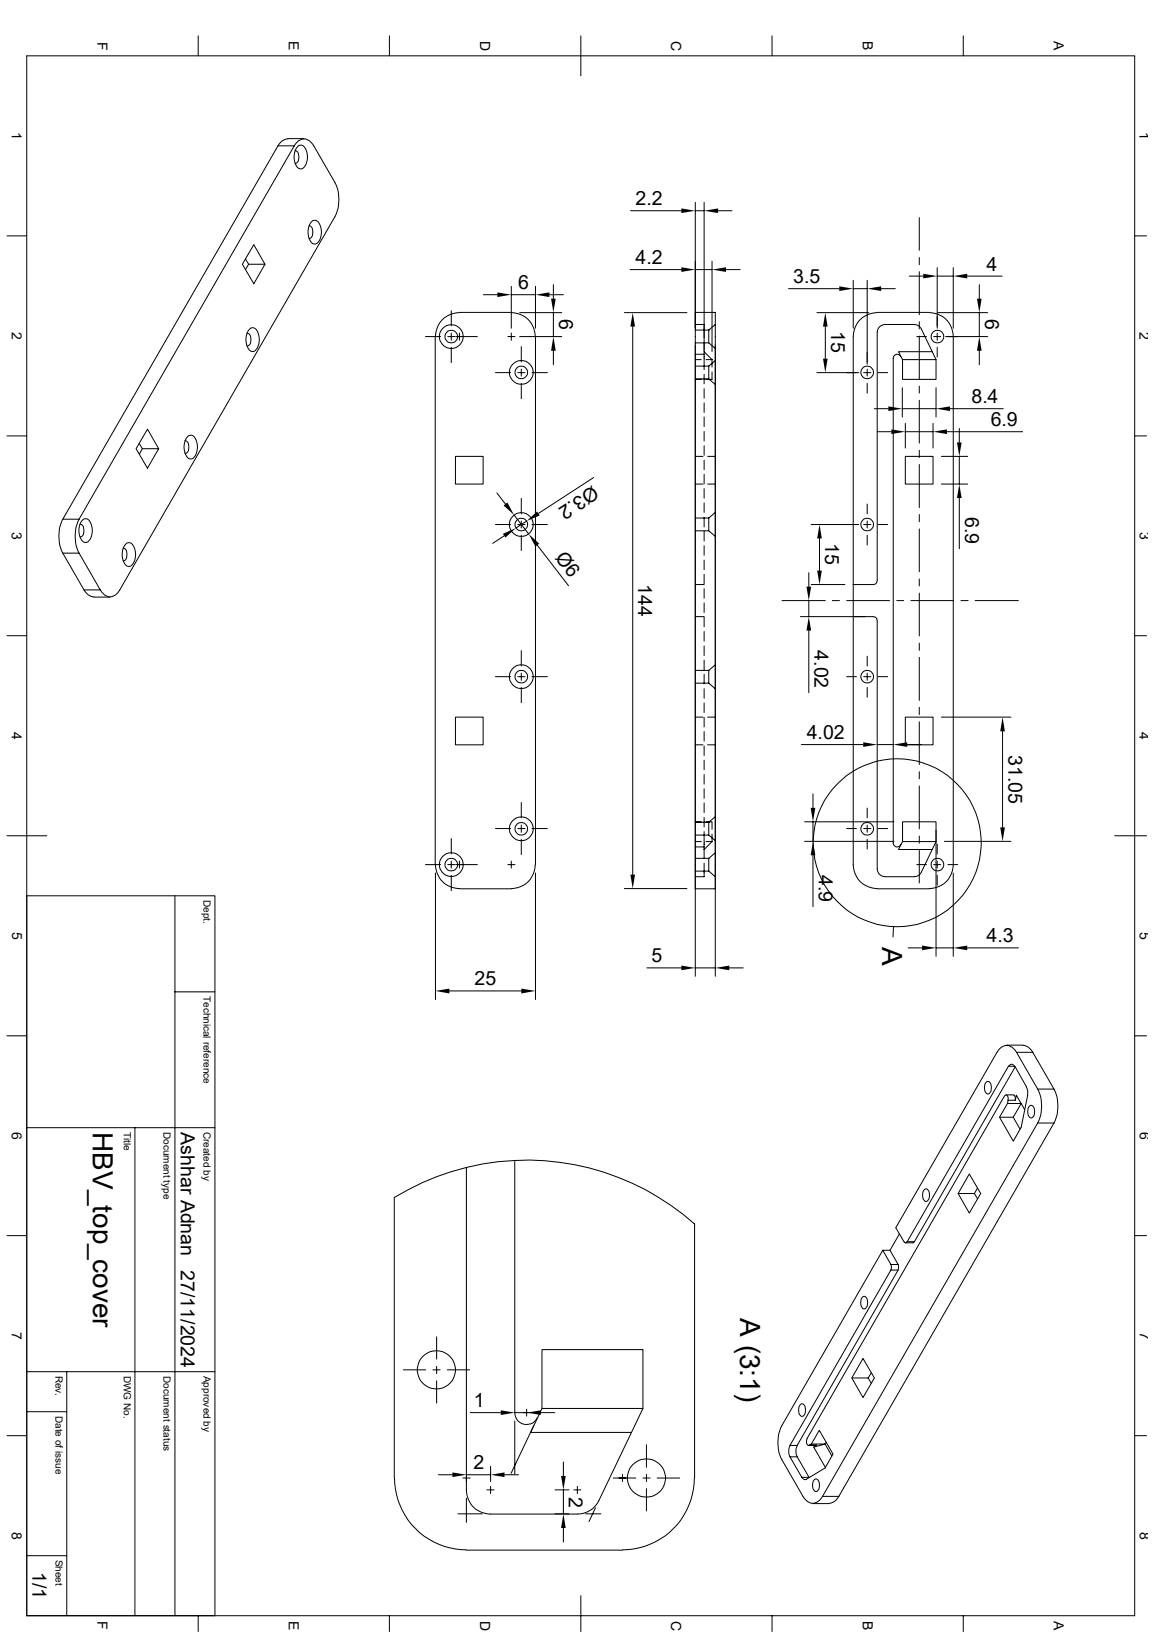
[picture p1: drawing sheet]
<svg xmlns="http://www.w3.org/2000/svg" width="210mm" height="297mm" viewBox="0 0 210 297" stroke-linecap="round" stroke-linejoin="round" font-family="sans-serif">
<g fill="none" stroke="#000" stroke-width=".18">
<path d="M4.9 10.2h201.6v283.8h-201.6zM36.1 6.5v3.7M70.9 6.5v3.7M105.7 6.5v7.3M140.5 6.5v3.7M175.3 6.5v3.7M50.6 26.5l-39.2 68M50.6 26.5h3M53.6 26.5l-39.2 68M53.6 26.5a1.84 1.84 0 0 1 1.5-1.2 1.84 1.84 0 0 1 1.8 .9l4.1 7a7 7 0 0 1 0 6.2l-39.2 68a1.84 1.84 0 0 1-1.5 1.2 1.84 1.84 0 0 1-1.8-.9l-.3-.3M53.7 27.4a.88 .88 0 0 1 .7 1.2 .88 .88 0 0 1-.7 1.1M54.1 26.7a.81 .81 0 0 1 1.4 .3 3.1 3.1 0 0 1-.4 3.6 .98 .98 0 0 1-1.3-.8 3.2 3.2 0 0 1 .3-3.1z"/>
<path d="M55.3 25.2l-3.3 .1-.6 .3-.8 .9M114.8 38.4h9.2M126.5 36.8v22.9M126.5 38.4h1.6M128.1 36.8v27.2M130.7 38.4h2.5M167.3 39.6v6M1.3 42.9h3.6M44.7 47.1l.6 1-.6 1M45.3 48.1h2.9l-2 3.5-2.1-3.5 2.1-3.6 2 3.6M45.4 59.9a.81 .81 0 0 1 1.4 .3 3.1 3.1 0 0 1-.4 3.7 .98 .98 0 0 1-1.4-.8 3.2 3.2 0 0 1 .4-3.2zM56.2 41.1a.88 .88 0 0 1 .7 1.1 .88 .88 0 0 1-.7 1.2"/>
<path d="M56.7 40.4a.81 .81 0 0 1 1.4 .2 3.1 3.1 0 0 1-.4 3.7 .98 .98 0 0 1-1.4-.8 3.2 3.2 0 0 1 .4-3.1zM82.1 56.6v2.7M83.6 56.9a4.3 4.3 0 0 0-4.4 4.4M83.6 56.9h9.4M88 53.6h2.5M93 56.9a4.3 4.3 0 0 1 4.4 4.4M93 52.1v7.6M93 53.6h4.5M94.6 56.9h7.6M97.5 52.1v7.6M100 53.6h2.5M100.7 51.8v2.6"/>
<path d="M100.7 56.9v4.4M113.6 56.9h11.4M114.7 49.1h9.3M115.1 59.4v99.8M126.5 59.1h1.6v.8M126.5 49.1h3.1M129.6 47.5v16.5M130.2 59.1l-1.2 1M132.1 49.1h2.6M143.5 52.5h9.2M148.7 56.9h9.4M150.2 59.4v5.9"/>
<path d="M155.3 51v8.7M155.3 52.5h2.5M157.8 51v15.3M159.6 56.9a4.3 4.3 0 0 0-4.3 4.4v96.1a4.3 4.3 0 0 0 4.3 4.3M159.6 56.9h9.5M160.4 52.5h2.5M165.5 50.2h2.5M167.3 46.9v1.3M167.3 49.4v7.9M167.3 58.5v1.4M167.7 59.9l-.6-.6-.7-.2h-5.3a1.45 1.45 0 0 0-1.5 1.4v45.2l-.3 .6-.4 .1h-3.6M167.7 59.9l2.6 5.5"/>
<path d="M169.1 56.9a4.3 4.3 0 0 1 4.4 4.4v96.1a4.3 4.3 0 0 1-4.4 4.3M170.6 48.7v11M170.6 50.2h2.9M170.6 56.9h9.1M173.5 48.7v11M176 50.2h6.4M178.2 51.8v2.6M178.2 56.9v4.4M206.5 42.9h2.2M1.3 79.3h3.6M34.1 79.5a.81 .81 0 0 1 1.4 .3 3.1 3.1 0 0 1-.4 3.6 .98 .98 0 0 1-1.4-.8 3.2 3.2 0 0 1 .4-3.1zM45 60.7a.88 .88 0 0 1 .7 1.1 .88 .88 0 0 1-.7 1.1"/>
<path d="M77.4 61.3h2.8M79.2 61.3v96.1M81.5 61.3h1.3M82.1 60.6v1.3M82.1 63.2v2.8M83 61.3h3.9M83.6 60.6v1.3M90.2 67.8h2.7M92.4 61.3h1.3M93 60.6v1.3M94.2 67.8h1.3M94.6 61.3h7.6"/>
<path d="M94.9 63.1v2.8M94.9 67.2v1.3M94.9 69.8v2.8M96.8 67.8h2.8M97.5 61.3v96.1M100.7 63.8v2.6M126.5 62.4h2.5l1.2 1M126.5 69h2.5l1.2 1M126.5 65.4h1.1M126.5 69h1.1M126.5 60.1h2.5M126.5 66.6h2.5"/>
<path d="M126.5 64.5h1.6M128.1 68.1v1.7M128.1 70.7v1.8M128.1 73.3v1.8M128.1 75.9v1.7M128.1 78.5v1.8M128.5 65.4h1.1M129 60.1v2.3M129 66.6v2.4M129.6 65.4l-1.5-1.4v3.3M129.6 67.7v1.3h-1.1M129.6 65.4v1.4"/>
<path d="M130.2 65.6l-1.2 1M148.7 67.8h7.6M157.2 67.8h1.3M157.8 67.2v1.3M157.8 69.8v1.7M159.1 74.4h2.6M159.7 78.6h2.5M159.8 67.8h1.7M163.9 64.9a.7 .7 0 0 0-.8-.4 .7 .7 0 0 0-.5 .7v88.2a.7 .7 0 0 0 .5 .7 .7 .7 0 0 0 .8-.4M164.2 70.6v5.3M164.2 74.4h6.1M164.3 65.4h6"/>
<path d="M164.3 65.4v3.6h6v-3.6M164.8 77v4.5M164.8 78.6h5M166.8 61.3h1.8M167.3 61.2v7.8M167.3 70.3v1.2M167.3 72.9v7.7M169.7 64h-6.2l.8 1.4M169.8 77v4.5M169.9 61.3h1.3M170.3 70.6v5.3M170.6 60.6v1.3"/>
<path d="M170.6 63.2v1.8M172.1 61.3h7.6M172.3 78.6h13.8M172.9 74.4h9.7M174.6 78v2.5M178.2 63.8v2.6M206.5 79.3h2.2M11.4 94.5h3M11.4 94.5a7 7 0 0 0 0 6.2M14.4 94.5a7 7 0 0 0 0 6.2M14.6 95.4a.88 .88 0 0 1 .7 1.2 .88 .88 0 0 1-.7 1.1M15 94.7a.81 .81 0 0 1 1.4 .3 3.1 3.1 0 0 1-.4 3.6 .98 .98 0 0 1-1.4-.8 3.2 3.2 0 0 1 .4-3.1z"/>
<path d="M22.4 99.8a.88 .88 0 0 1 .7 1.1 .88 .88 0 0 1-.7 1.2M22.9 99.1a.81 .81 0 0 1 1.4 .2 3.1 3.1 0 0 1-.5 3.7 .98 .98 0 0 1-1.3-.8 3.2 3.2 0 0 1 .4-3.1zM25.4 80.7l.5 1-.5 .9M25.9 81.7h3l-2.1 3.5-2-3.5 2-3.6 2.1 3.6M33.7 80.2a.88 .88 0 0 1 .7 1.2 .88 .88 0 0 1-.7 1.1M82.9 83.1h5v5h-5zM90.2 95.5h2.7M90.4 89.7l1.6 2M91.8 97.5l-2.1 1.4M93.6 93.7l2.6 3.5M94.2 95.5h1.3M94.9 90.7v2.8"/>
<path d="M94.9 94.8v1.3M94.9 97.4v2.8M95.8 94.8l-1.9 1.3M96.8 95.5h2.8M97.8 99.2l5.7 7.4M108 86.9l-10 6.5M126.5 96.6h2.5l1.2 1M126.5 88.1h1.4M126.5 83.1h1.4M126.5 94.3h2.5M128.1 81.1v1.7M128.1 83.7v1.8"/>
<path d="M128.1 86.3v1.8M128.1 88.9v1.8M128.1 91.5v1.8M128.1 94.1v1.8M128.1 96.7v1.8M128.1 99.3v1.7M128.8 88.1h1.4M128.8 83.1h1.4M129 94.3v2.3M130.2 93.3l-1.2 1M147.6 95.5h8.7M149.1 98v5.8"/>
<path d="M157.2 95.5h1.3M157.8 91.7v1.8M157.8 94.8v1.3M157.8 97.4v1.8M159.8 95.5h1.7M164.8 83.1h5v5h-5zM167.3 82v1.3M167.3 84.5v7.9M167.3 93.6v1.4M167.3 96.3v7.8M171.3 88.1h4.8M171.3 83.1h4.8"/>
<path d="M174.6 83.1v5M174.6 90.6v9.3M1.3 115.7h3.6M11.4 100.7h3M11.4 100.7l3.9 6.7M14.4 100.7l3.8 6.7M15.3 107.4h2.9M15.3 107.4l.8 .9 .6 .3 3.3 .1M94.9 118.4v2.8M126.5 106.4h1.6M126.5 112.2h1.6M128.1 101.9v1.8"/>
<path d="M128.1 104.5v1.8M128.1 107.1v1.8M128.1 109.7v1.8M128.1 112.4v1.7M128.1 114.9v1.8M128.1 117.6v1.7M142.3 109.3h7.9M145.7 112.2h13.2l.4 .1 .3 .3v45.5a1.45 1.45 0 0 0 1.5 1.5h5.3l.7-.3 .6-.6M147.2 104.2v2.6M147.2 109.3v2.9M147.2 114.8v11.3M147.6 106.4h6.2"/>
<path d="M151.5 109.3h1.3M154.1 109.3h7.8M157.8 119.4v1.8M163.2 109.3h1.3M165.8 109.3h7.8M167.3 105.4v1.2M167.3 107.9v7.8M167.3 117.1v1.3M167.3 119.6v7.9M174.9 109.3h1.3M177.5 109.3h7.8M206.5 115.7h2.2"/>
<path d="M82.9 130.5h5v5.1h-5zM90.2 123.1h2.7M94.2 123.1h1.3M94.9 122.5v1.3M94.9 125.1v2.8M96.8 123.1h2.8M126.5 124.3h2.5l1.2 1M126.5 135.6h1.4M126.5 130.5h1.4M126.5 122h2.5M128.1 120.1v1.8M128.1 122.7v1.8"/>
<path d="M128.1 125.3v1.8M128.1 127.9v1.8M128.1 130.6v1.7M128.1 133.1v1.8M128.1 135.8v1.7M128.1 138.3v1.8M128.8 135.6h1.4M128.8 130.5h1.4M129 122v2.3M130.2 121l-1.2 1M145.8 135.5h11.3M154.1 123.1h1.8"/>
<path d="M157.2 123.1h1.3M157.8 122.5v1.3M157.8 125.1v1.8M159.6 135.5h3M159.8 123.1h1.7M164.8 130.5h5v5.1h-5zM165.1 135.5h2.6M167.3 128.7v1.3M167.3 131.4v7.7M171.3 130.5h12.7M182.5 133.1v17.5M1.3 152.1h7.2"/>
<path d="M77.4 157.4h2.8M79.2 157.4a4.3 4.3 0 0 0 4.4 4.3M79.2 158.9v23M81.5 157.4h1.3M82.1 152.6v2.8M82.1 156.7v1.3M82.1 159.3v2.8M83 157.4h3.9M83.6 156.7v1.3M90.2 150.8h2.7M92.4 157.4h1.3M93 156.7v1.3"/>
<path d="M94.2 150.8h1.3M94.9 146v2.8M94.9 150.2v1.3M94.9 152.7v2.8M96.8 150.8h2.8M97.4 157.4a4.3 4.3 0 0 1-4.4 4.3M97.5 158.9v23M126.5 157.4v4.4h3.7v-4.4M126.5 152h2.5l1.2 1M126.5 158.5h2.5l1.2 1.1M126.5 153.2h1.1M126.5 149.6h1.1"/>
<path d="M126.5 149.6h2.5M126.5 156.2h2.5M126.5 154.1h1.6M128.1 157.1v2.5h-1.6M128.1 151.3v4.9M128.1 141v1.7M128.1 143.6v1.7M128.1 146.1v1.8M128.1 148.8v1.7M128.5 149.6h1.1v1.3M128.5 153.2h1.1M129 149.6v2.4"/>
<path d="M129 156.2v2.3M129.6 153.2l-1.5 1.4M129.6 151.8v1.4M130.2 148.6l-1.2 1M130.2 155.2l-1.2 1M146.4 149.6h16.3M146.4 153.1h16.3M148 144.5v2.5M148 149.6v3.5M148 155.7v9.3M154.1 150.8h1.8M157.2 150.8h1.3"/>
<path d="M157.8 147.1v1.7M157.8 150.2v1.3M157.8 152.7v1.8M159.8 150.8h1.7M164.3 153.2v-3.6h6v3.6M166.8 157.4h1.8M167.3 140.5v1.2M167.3 143v7.8M167.3 152.1v1.4M167.3 154.8v5.9M169.9 157.4h1.3M170.3 153.2h-6l-.8 1.4h6.2"/>
<path d="M170.3 151.1v22.9M170.3 153.2l-2.6 5.5M170.6 153.6v1.8M170.6 156.7v1.3M170.6 159.3v1.8M171.9 153.1h12.1M172.5 157.4h1.8M173.5 158.9v15.1M202.9 152.1h5.8M4.9 163h34.2v131M31.8 163v131M83.6 161.8h9.4"/>
<path d="M113.6 161.7h11.4M117.7 176.1h6.3M126.5 177.7v-120.8h3.7v120.8M126.5 176.1h3.7M132.7 176.1h2.6M159.6 161.8h9.5M162.6 168.7l-.1 1.8M165.3 172.5h2.5M170.3 172.5h3.2M176 172.5h9.3M1.3 188.5h3.6M31.8 180.5h7.3"/>
<path d="M81.8 180.3h13.1M179.5 196.9l.2-.1a.94 .94 0 0 1 .7 1.2 .94 .94 0 0 1-.7 1.1 1.54 1.54 0 0 1-.2-2.2zM182.8 199.5l-35.9 62.3M182.8 199.5l.2-.2 .3 .1 .2 .3-.1 .5M183.1 199.3h1.4l.3 .5-.1 .4M183.2 190.2l3.3 .1 .7 .3 .8 .9M183.6 194.1a.57 .57 0 0 1 .5-.4 .57 .57 0 0 1 .6 .4M184.7 194.2l-18.3 31.8h-1.3l18.4-31.9h1.2l2.1 3.7M185 191.5l3.8 6.7M185 191.5h3M185 191.5a1.9 1.9 0 0 0-2.8-.9l-.8 .9-18.4 31.9 1.5 2.6M186.8 197.8l.2 .7v.8"/>
<path d="M187 199.3l-1.2 5.8-1.4 2.6-2.5-4.4 1.4-2.5M188 191.5l3.8 6.7M188.8 198.2h3M188.8 198.2a7 7 0 0 1 0 6.2M191.8 198.2a7 7 0 0 1 0 6.2M206.5 188.5h2.2M4.9 205.2h34.2M24.6 205.2v88.8M84.9 212.5v58.7a4.3 4.3 0 0 0 4.3 4.3h15.9a4.4 4.4 0 0 0 3.9-2.5l8-16.7v-10.7h-18.4v10.7l-2 4.4h18.3M84.9 212.5a45.9 45.9 0 0 1 41.5 10.3v46.2M84.9 212.5a45.7 45.7 0 0 0-13.1 5.4v51.1M93.7 211.2v45.9"/>
<path d="M168.3 216.5l.1-.1a.94 .94 0 0 1 .8 1.1 .94 .94 0 0 1-.8 1.2 1.54 1.54 0 0 1-.1-2.2zM176.4 213.7l2.1 3.5-2.1 3.6-2-3.6zM177.3 217.2l.6 .9M177.9 216.2l-.6 1h-2.9M184.4 203.3l1.2 2.2M184.8 200.2l.2-.9 1.5 2.6M184.8 200.2h-1.3l-.2 .6h2.5l-1.4 2.5h-2.5M187.4 201.3l.2-.1a.94 .94 0 0 1 .7 1.1 .94 .94 0 0 1-.7 1.2 1.54 1.54 0 0 1-.2-2.2zM188.8 204.4l-39.1 67.9M188.8 204.4h3M191.8 204.4l-39.1 67.9M1.3 224.9h3.6"/>
<path d="M157 236l.2-.1a.94 .94 0 0 1 .7 1.2 .94 .94 0 0 1-.7 1.1 1.54 1.54 0 0 1-.2-2.2zM160.7 227.5l1.4 2.6h1.3M160.7 227.5h1.3M160.7 227.5l-18.4 32a7 7 0 0 0 0 6.1l3.8 6.7a1.9 1.9 0 0 0 2.8 1l.8-1M162.1 230.1l.1 .4-.1 .6M162.1 231.1h1.3l-18.3 32h-1.3zM163.4 230.1l.1 .4-.1 .6M163.7 224.5l-1.7 3 1.4 2.6M164.5 226l.3 .2 .3-.2M166.4 226l-.2 .2h-1.4M206.5 224.9h2.2M4.9 256.9h7.2"/>
<path d="M4.9 249.6h34.2M12.1 249.6v44.4M73.4 249.3h4.1M78.8 249.3h1.3M79.5 243.3v4.1M79.5 248.7v1.3M79.5 251.3v4.1M81.4 249.3h4.1M85.6 257.1h5.5M93.7 257.1h2.8M93.7 257.1a2.16 2.16 0 0 0 1.7 2.1 2.16 2.16 0 0 0 2.4-1.2M93.7 258.6v9.7"/>
<path d="M95.8 256.5v1.2M97.2 259.4l-4.2 8.7M98.4 257.1h2.6M98.6 256.3h18.4M145.7 255.6l.2-.1a.94 .94 0 0 1 .7 1.1 .94 .94 0 0 1-.7 1.2 1.54 1.54 0 0 1-.2-2.2zM157.1 247.2l2 3.6-2 3.5-2.1-3.5zM158 250.8l.6 1M158.6 249.8l-.6 1h-3M1.3 261.3h3.6M71.8 269a13.2 13.2 0 0 0 13.1 13.1M79.8 268.4h2.5M83.4 275.5h4.4"/>
<path d="M84.2 269h1.4M84.9 268.4h4.4M84.9 272.7v4.4M88.6 271.1h1.3M89.3 266.9v2.7M89.3 270.5v1.3M91.8 268.4h2.6M101 271.1h2.5M101 275.5h2.5M102.5 266.1v2.5M102.5 271.1v4.4M102.5 278.1v2.5"/>
<path d="M104.4 271.1h1.3M105.1 270.5v1.3M106.6 275.5h2.7M108.4 274.4l-1.2 2.5M111.6 269h4.1M113.3 268.3v1.3M117 269h1.3M117.6 262.9v4.1M117.6 268.3v1.3M117.6 270.9v4.1M119.6 269h4.1M126.4 269a13.2 13.2 0 0 1-13.1 13.1"/>
<path d="M143.8 265.1h1.3l2.1 3.8h-1.3zM143.8 263.1a2.16 2.16 0 0 0 0 2M145.1 263.1a2.16 2.16 0 0 0 0 2M146.9 261.8a.7 .7 0 0 0 .4 1.2M147.3 263h1.3M147.3 268.9h.1M147.7 262.8l-.4 .2M147.7 262.8l1.4-2.5 2.5 4.3-1.4 2.6-3.6 2.1-.4-.1-.2-.3M148.1 263.4l2.1-.6 1.2 2.2M148.3 269.2h.1a.94 .94 0 0 1 .7 1.1 .94 .94 0 0 1-.7 1.1 1.54 1.54 0 0 1-.1-2.2zM148.6 263l-.5 .4 2.1 3.6M148.6 263l-1.4 .1"/>
<path d="M149.7 272.3h3M150.4 262.5l-.2 .3h-2.5M152.7 272.3l-.9 1-.6 .3h-3.3M206.5 261.3h2.2M4.9 283.1h7.2M36.1 294v2.9M70.9 294v2.9M84.9 282.1h28.4M105.7 290.4v6.5M140.5 294v2.9M175.3 294v2.9"/>
<circle cx="82.1" cy="61.3" r="2.16"/>
<circle cx="82.1" cy="61.3" r="1.15"/>
<circle cx="94.9" cy="67.8" r="2.16"/>
<circle cx="94.9" cy="67.8" r="1.15"/>
<circle cx="157.8" cy="67.8" r="1.15"/>
<circle cx="170.6" cy="61.3" r="1.15"/>
<circle cx="94.9" cy="95.5" r="2.16"/>
<circle cx="94.9" cy="95.5" r="1.15"/>
<circle cx="157.8" cy="95.5" r="1.15"/>
<circle cx="94.9" cy="123.1" r="2.16"/>
<circle cx="94.9" cy="123.1" r="1.15"/>
<circle cx="157.8" cy="123.2" r="1.15"/>
<circle cx="82.1" cy="157.3" r="2.16"/>
<circle cx="82.1" cy="157.4" r="1.15"/>
<circle cx="94.9" cy="150.8" r="2.16"/>
<circle cx="94.9" cy="150.8" r="1.15"/>
<circle cx="157.8" cy="150.8" r="1.15"/>
<circle cx="163.3" cy="153.4" r="15.3"/>
<circle cx="170.6" cy="157.4" r="1.15"/>
<circle cx="79.4" cy="249.3" r="3.5"/>
<circle cx="117.7" cy="269" r="3.5"/>
</g>
<g fill="#000">
<path d="M124 37.9l2.5 .5-2.5 .4zM128.1 38.4l2.6-.5v.9zM90.5 53.2l2.5 .4-2.5 .5zM97.5 53.6l2.5-.4v.9zM100.3 54.4h.8l-.4 2.5zM115.1 56.9l.5 2.5h-.9zM124 48.6l2.5 .5-2.5 .4zM129.6 49.1l2.5-.5v.9zM150.2 56.9l.4 2.5h-.8zM152.7 52.1l2.6 .4-2.6 .5zM157.8 52.5l2.6-.4v.9zM168 49.8l2.6 .4-2.6 .5z"/>
<path d="M173.5 50.2l2.5-.4v.9zM177.8 54.4h.8l-.4 2.5zM100.7 61.3l.4 2.5h-.8zM149.8 65.3h.8l-.4 2.5zM161.7 74l2.5 .4-2.5 .4zM162.2 78.1l2.6 .5-2.6 .4zM169.8 78.6l2.5-.5v.9zM170.3 74.4l2.6-.4v.8zM178.2 61.3l.4 2.5h-.8zM91.5 97.2l2.4-1.1-1.9 1.7zM91.7 92l.6-.6 1.3 2.3zM96.2 97.2l1.9 1.7-.6 .6z"/>
<path d="M95.8 94.8l1.9-1.7 .5 .7zM149.1 95.5l.5 2.5h-.9zM174.2 80.5h.8l-.4 2.6zM174.6 88.1l.4 2.5h-.8zM146.8 106.8h.8l-.4 2.5zM147.2 112.2l.4 2.6h-.8zM148.7 103.8h.9l-.5 2.6zM157.1 135.1l2.5 .4-2.5 .4zM162.6 135.5l2.5-.4v.8zM182.5 130.5l.4 2.6h-.9zM114.7 159.2h.9l-.5 2.5zM147.5 147h.9l-.4 2.6z"/>
<path d="M148 153.1l.4 2.6h-.9zM182 150.6h.9l-.4 2.5zM79.2 180.3l2.6-.4v.9zM94.9 179.9l2.6 .4-2.6 .5zM124 175.7l2.5 .4-2.5 .5zM130.2 176.1l2.5-.4v.9zM167.8 172.1l2.5 .4-2.5 .4zM173.5 172.5l2.5-.4v.8zM91.1 256.7l2.6 .4-2.6 .4zM95.8 257.1l2.6-.4v.8zM82.3 268l2.6 .4-2.6 .4zM89.3 268.4l2.5-.4v.8z"/>
<path d="M102.1 268.6h.9l-.5 2.5zM102.5 275.5l.5 2.6h-.9z"/>
</g>
<g font-size="5.1">
<text x="160.5" y="172.3" transform="rotate(90 160.5 172.3)">A</text>
<text x="16.9" y="206" transform="rotate(90 16.9 206)">HBV_top_cover</text>
<text x="134.7" y="239.9" transform="rotate(90 134.7 239.9)">A (3:1)</text>
</g>
<g font-size="3.6">
<text x="115.7" y="37.3">2.2</text>
<text x="94.3" y="52.6">6</text>
<text x="115.7" y="48">4.2</text>
<text x="144.4" y="51.5">3.5</text>
<text x="179.5" y="49.2">4</text>
<text x="101.8" y="58.1" transform="rotate(90 101.8 58.1)">6</text>
<text x="179.3" y="58.1" transform="rotate(90 179.3 58.1)">6</text>
<text x="151.3" y="60.2" transform="rotate(90 151.3 60.2)">15</text>
<text x="176.8" y="73.3">8.4</text>
<text x="180.3" y="77.5">6.9</text>
<text x="107.9" y="88.3" transform="rotate(147 107.9 88.3)">Ø3.2</text>
<text x="175.6" y="94.1" transform="rotate(90 175.6 94.1)">6.9</text>
<text x="100.9" y="101.5" transform="rotate(52 100.9 101.5)">Ø6</text>
<text x="150.2" y="98.8" transform="rotate(90 150.2 98.8)">15</text>
<text x="116.2" y="106.2" transform="rotate(90 116.2 106.2)">144</text>
<text x="148.3" y="118.3" transform="rotate(90 148.3 118.3)">4.02</text>
<text x="146.8" y="134.5">4.02</text>
<text x="183.5" y="137.4" transform="rotate(90 183.5 137.4)">31.05</text>
<text x="149" y="159.2" transform="rotate(90 149 159.2)">4.9</text>
<text x="179.5" y="171.5">4.3</text>
<text x="86.4" y="179.3">25</text>
<text x="118.6" y="175.1">5</text>
<text x="32.9" y="206" transform="rotate(90 32.9 206)">Ashhar Adnan</text>
<text x="32.9" y="231.1" transform="rotate(90 32.9 231.1)">27/11/2024</text>
<text x="86.2" y="256.1">1</text>
<text x="86.1" y="267.4">2</text>
<text x="103.5" y="272.4" transform="rotate(90 103.5 272.4)">2</text>
<text x="5.9" y="286.1" transform="rotate(90 5.9 286.1)">1/1</text>
</g>
<g font-size="2.5">
<text x="17.7" y="7.6" transform="rotate(90 17.7 7.6)">F</text>
<text x="52.6" y="7.5" transform="rotate(90 52.6 7.5)">E</text>
<text x="87.4" y="7.5" transform="rotate(90 87.4 7.5)">D</text>
<text x="122.2" y="7.5" transform="rotate(90 122.2 7.5)">C</text>
<text x="157" y="7.5" transform="rotate(90 157 7.5)">B</text>
<text x="191.8" y="7.5" transform="rotate(90 191.8 7.5)">A</text>
<text x="2.2" y="24" transform="rotate(90 2.2 24)">1</text>
<text x="207.4" y="24" transform="rotate(90 207.4 24)">1</text>
<text x="2.2" y="60.4" transform="rotate(90 2.2 60.4)">2</text>
<text x="207.4" y="60.4" transform="rotate(90 207.4 60.4)">2</text>
<text x="2.2" y="96.8" transform="rotate(90 2.2 96.8)">3</text>
<text x="207.4" y="96.8" transform="rotate(90 207.4 96.8)">3</text>
<text x="2.2" y="133.2" transform="rotate(90 2.2 133.2)">4</text>
<text x="207.4" y="133.2" transform="rotate(90 207.4 133.2)">4</text>
<text x="2.2" y="169.6" transform="rotate(90 2.2 169.6)">5</text>
<text x="207.4" y="169.6" transform="rotate(90 207.4 169.6)">5</text>
<text x="2.2" y="206" transform="rotate(90 2.2 206)">6</text>
<text x="207.4" y="206" transform="rotate(90 207.4 206)">6</text>
<text x="2.2" y="242.4" transform="rotate(90 2.2 242.4)">7</text>
<text x="207.4" y="242.4" transform="rotate(90 207.4 242.4)">7</text>
<text x="2.2" y="278.8" transform="rotate(90 2.2 278.8)">8</text>
<text x="207.4" y="278.8" transform="rotate(90 207.4 278.8)">8</text>
<text x="17.7" y="295.1" transform="rotate(90 17.7 295.1)">F</text>
<text x="52.6" y="295" transform="rotate(90 52.6 295)">E</text>
<text x="87.4" y="294.9" transform="rotate(90 87.4 294.9)">D</text>
<text x="122.2" y="294.9" transform="rotate(90 122.2 294.9)">C</text>
<text x="157" y="295" transform="rotate(90 157 295)">B</text>
<text x="191.8" y="295" transform="rotate(90 191.8 295)">A</text>
</g>
<g font-size="1.8">
<text x="37" y="163.7" transform="rotate(90 37 163.7)">Dept.</text>
<text x="37" y="181.2" transform="rotate(90 37 181.2)">Technical reference</text>
<text x="22.5" y="206" transform="rotate(90 22.5 206)">Title</text>
<text x="29.8" y="206" transform="rotate(90 29.8 206)">Document type</text>
<text x="37" y="206" transform="rotate(90 37 206)">Created by</text>
<text x="10.1" y="250.4" transform="rotate(90 10.1 250.4)">Rev.</text>
<text x="22.5" y="250.4" transform="rotate(90 22.5 250.4)">DWG No.</text>
<text x="29.8" y="250.4" transform="rotate(90 29.8 250.4)">Document status</text>
<text x="37" y="250.4" transform="rotate(90 37 250.4)">Approved by</text>
<text x="10.1" y="257.6" transform="rotate(90 10.1 257.6)">Date of issue</text>
<text x="10.1" y="283.9" transform="rotate(90 10.1 283.9)">Sheet</text>
</g>
</svg>
